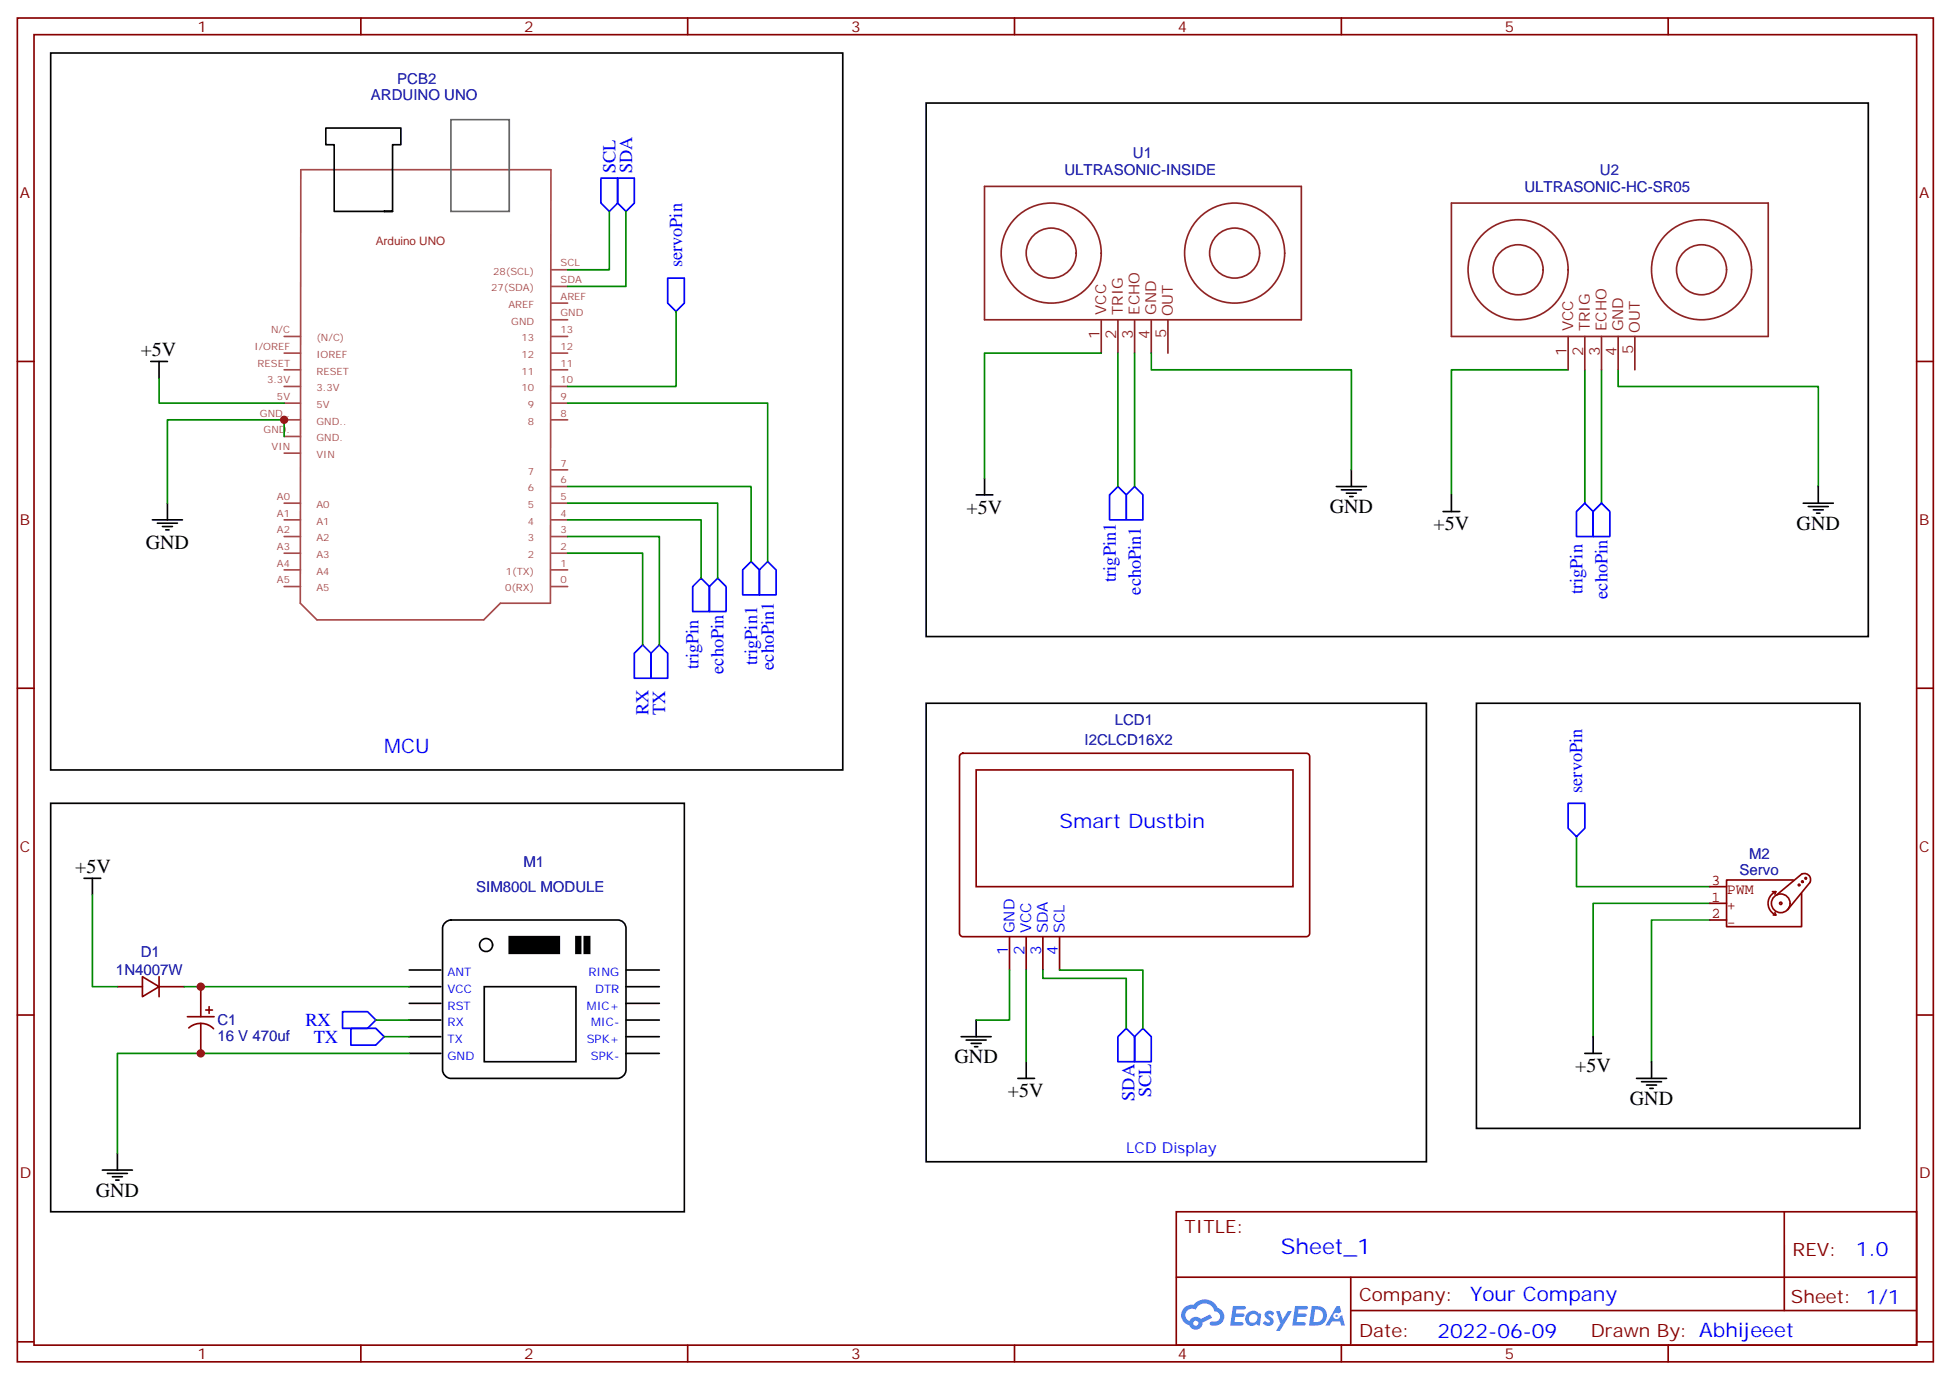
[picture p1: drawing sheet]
<svg xmlns="http://www.w3.org/2000/svg" width="413mm" height="292mm" viewBox="0 0 413 292" stroke-linecap="round" stroke-linejoin="round" font-family="sans-serif">
<g fill="none" stroke="#870000" stroke-width=".35">
<path d="M3.7 3.8h405.3v284.3h-405.3zM7.2 7.3h398.3v277.3h-398.3zM76.3 3.8v3.5M145.5 3.8v3.5M214.6 3.8v3.5M283.8 3.8v3.5M352.9 3.8v3.5M3.7 76.5h3.5M405.5 76.5h3.5M3.7 145.6h3.5M405.5 145.6h3.5M3.7 214.8h3.5"/>
<path d="M405.5 214.8h3.5M248.8 256.4h156.7v28.2h-156.7zM377.5 256.4v20.9M248.9 270.2h156.5M285.8 277.3h119.6M285.8 270.2v14.2M3.7 283.9h3.5M76.3 284.6v3.5M145.5 284.6v3.5M214.6 284.6v3.5M283.8 284.6v3.5M352.9 284.6v3.5"/>
<path d="M405.5 283.9h3.5"/>
</g>
<g fill="#5487ff">
<path d="M267.8 277.6a1.22 1.22 0 0 1 1.8 .2l-.4 .6a.47 .47 0 0 0-.4-.4 .47 .47 0 0 0-.5 .2l.1 .1a1.55 1.55 0 0 1 1 1.5 1.34 1.34 0 0 1-2.3 .2l.5-.6 .7 .5a.29 .29 0 0 0 .4-.3 .29 .29 0 0 0-.3-.3 1.04 1.04 0 0 1-.6-1.7z"/>
<path d="M260.8 276.3h2.1a.43 .43 0 0 1 .5 .1 .43 .43 0 0 1 .1 .5l-.3 .2h-1.6l-.2 .8h1.6a.37 .37 0 0 1 .3 .4 .37 .37 0 0 1-.4 .4h-1.6l-.1 1.1h1.3a.43 .43 0 0 1 .4 0 .43 .43 0 0 1 .1 .5l-.3 .2h-2.5z"/>
<path d="M274 276.3h2.1a.43 .43 0 0 1 .5 .1 .43 .43 0 0 1 .1 .5l-.4 .2h-1.6l-.1 .8h1.5a.37 .37 0 0 1 .3 .4 .37 .37 0 0 1-.3 .4h-1.6l-.2 1.1h1.3a.43 .43 0 0 1 .5 0 .43 .43 0 0 1 .1 .5l-.3 .2h-2.5z"/>
<path d="M282.7 276.3h.7l.4 1.3-.6 .3a.69 .69 0 0 0-1.1 .3 .69 .69 0 0 0 .5 .9 .69 .69 0 0 0 .9-.6l.4-.2 .6 2.2h-.8l-.2-.9h-1.7l-.5 .9h-.9z"/>
<path d="M270 277.4h.7l.7 1.8 1.1-1.8h.8l-2.5 4.2h-.9l1-1.5z"/>
<path d="M277.5 276.3l-.6 4.2h1.4a2.11 2.11 0 0 0 2.4-2.1 2.11 2.11 0 0 0-2.5-2.1zM278.2 277.1a1.39 1.39 0 0 1 1.7 1.4 1.39 1.39 0 0 1-1.8 1.3h-.2z"/>
<path d="M263.8 277.9a1.47 1.47 0 0 0-.1 2.1 1.47 1.47 0 0 0 2.1 .2l.7 .3 .3-2.3-.1-.3h-.5a1.49 1.49 0 0 0-2.4 0zM264.5 278.3a.92 .92 0 0 1 1.5 .5 .92 .92 0 0 1-1.2 1.1 .9 .9 0 0 1-.3-1.6z"/>
<path d="M250.6 276.7a2.18 2.18 0 0 0 1 3.7 1.44 1.44 0 0 0 1.7 .9 1.44 1.44 0 0 0 1.1-1.4l2-1.1-.4-.7-1.9 1a1.47 1.47 0 0 0-2.5 .4 1.39 1.39 0 0 1-.6-1.9 1.39 1.39 0 0 1 2-.5 2.08 2.08 0 0 1 2.1-1.3 2.08 2.08 0 0 1 1.8 1.7 1.07 1.07 0 0 1 1.2 1 1.07 1.07 0 0 1-1 1.1h-.6a.43 .43 0 0 0-.6 .4 .43 .43 0 0 0 .4 .5 2 2 0 0 0 2.5-1 2 2 0 0 0-.7-2.6l-.5-.2a2.98 2.98 0 0 0-5.1-.6l-1 .1zM252.4 280a.55 .55 0 0 1 1.1 0 .55 .55 0 0 1-1.1 0z"/>
<circle cx="282.8" cy="278.4" r=".26"/>
</g>
<g fill="none" stroke="#a64a4a" stroke-width=".35">
<path d="M63.6 35.9h53l-.2 91.7h-10.5l-3.6 3.6h-35.2l-3.6-3.6zM116.6 57.1h3.5M60.1 71.2h3.5M60.1 74.7h3.5M60.1 78.2h3.5M116.6 71.2h3.5M116.6 74.7h3.5M116.6 60.6h3.5M116.6 64.1h3.5M116.6 67.7h3.5M116.6 78.2h3.5M60.1 81.8h3.5"/>
<path d="M60.1 85.3h3.5M60.1 88.8h3.5M60.1 92.4h3.5M60.1 95.9h3.5M116.6 81.8h3.5M116.6 85.3h3.5M116.6 99.4h3.5M116.6 88.8h3.5M60.1 117.1h3.5M60.1 110h3.5M60.1 106.5h3.5M60.1 113.5h3.5"/>
<path d="M116.6 117.1h3.5M116.6 110h3.5M116.6 106.5h3.5M116.6 113.5h3.5M116.6 102.9h3.5M60.1 124.1h3.5M60.1 120.6h3.5M116.6 124.1h3.5M116.6 120.6h3.5"/>
</g>
<path d="M95.4 25.3h12.3v19.4h-12.3z" fill="none" stroke="#666" stroke-width=".35"/>
<g fill="none" stroke="#000" stroke-width=".35">
<path d="M10.7 11.2h167.6v151.7h-167.6zM195.9 21.8h199.4v112.9h-199.4zM81.3 44.7h-10.6v-14.1h-1.8v-3.5h15.9v3.5h-1.8v14.1h-1.7h1.7M31.9 76.5h3.5M33.7 76.5v3.5M285.9 99.4v3.5M32.2 110h6.4M33.3 110.7h4.2M34.4 111.4h2.1M35.1 112.1h.7M35.4 106.5v3.5M206.5 104.7h3.5"/>
<path d="M208.3 101.2v3.5M282.7 102.9h6.4M283.8 103.6h4.2M284.8 104.4h2.1M285.5 105.1h.7M305.3 108.2h3.5M307.1 104.7v3.5M381.5 106.5h6.3M382.6 107.2h4.2M383.6 107.9h2.1M384.3 108.6h.7M384.7 102.9v3.6"/>
<path d="M195.9 148.8h105.9v97h-105.9zM312.3 148.8h81.2v90h-81.2zM10.7 170h134.1v86.4h-134.1zM17.8 185.8h3.5M19.5 185.8v3.6M94.2 195.2l1.2-.5h35.3a1.76 1.76 0 0 1 1.7 1.7v30a1.89 1.89 0 0 1-1.7 1.8h-35.3a1.89 1.89 0 0 1-1.8-1.8v-30l.1-.4zM86.6 205.2h6.7M86.6 212.3h6.7M86.6 208.8h6.7M86.6 215.8h6.7M86.6 219.4h6.7M102.4 208.8h19.4v15.8h-19.4z"/>
<path d="M132.4 205.2h7.1M132.4 212.3h7.1M132.4 208.8h7.1M132.4 215.8h7.1M132.4 219.4h7.1M203.3 219.4h6.4M206.5 215.8v3.6M337 219.4v3.5M86.6 222.9h6.7M132.4 222.9h7.1M204.4 220.1h4.2M205.5 220.8h2.1"/>
<path d="M206.2 221.5h.7M215.3 228.2h3.6M217.1 224.6v3.6M335.3 222.9h3.5M346.2 228.2h6.4M347.3 228.9h4.2M348.3 229.6h2.1M349 230.3h.7M349.4 224.6v3.6M21.7 247.6h6.3M22.7 248.3h4.3M23.8 249h2.1"/>
<path d="M24.5 249.7h.7M24.8 244.1v3.5"/>
<circle cx="102.8" cy="200" r="1.38"/>
</g>
<path d="M107.7 198.2h10.6v3.5h-10.6zM121.8 198.2h1v3.5h-1zM123.6 198.2h1.1v3.5h-1.1z" fill="#000" stroke="#000" stroke-width=".35"/>
<g fill="none" stroke="#008700" stroke-width=".35">
<path d="M128.9 44.7v12.4h-8.8M132.4 44.7v15.9h-12.3M143 65.9v15.9h-22.9M233 74.7h-24.7v26.5M236.5 74.7v28.2M240 74.7v28.2M243.6 74.7v3.5h42.3v21.2M331.8 78.2h-24.7v26.5M335.3 78.2v28.3M338.8 78.2v28.3M342.3 78.2v3.6h42.4v21.1M33.7 80v5.3h26.4"/>
<path d="M60.1 92.4v-3.6h-24.7v17.7M120.1 85.3h42.3v33.5M120.1 113.5h19.4v23M120.1 117.1h15.9v19.4M120.1 110h28.2v12.3M120.1 106.5h31.7v15.8M120.1 102.9h38.8v15.9M333.5 177v10.6h28.2M19.5 189.4v19.4h5.3M361.7 194.7h-12.3v29.9M361.7 191.1h-24.7v28.3M38.9 208.8h47.7"/>
<path d="M79.5 215.8h7.1M81.3 219.4h5.3M213.6 205.2v10.6h-7.1M217.1 205.2v19.4M220.6 205.2v1.8h17.7v10.6M224.2 205.2h17.6v12.4M86.6 222.9h-61.8v21.2"/>
</g>
<g fill="none" stroke="#00f" stroke-width=".35">
<path d="M127.1 37.7h3.6v5.3l-1.8 1.7-1.8-1.7zM130.7 37.7h3.5v5.3l-1.8 1.7-1.7-1.7zM141.3 58.8h3.5v5.3l-1.8 1.8-1.7-1.8zM158.9 118.8l1.8 1.8v5.3h-3.6v-5.3zM162.4 118.8l1.8 1.8v5.3h-3.5v-5.3zM236.5 102.9l1.8 1.8v5.3h-3.6v-5.3zM240 102.9l1.8 1.8v5.3h-3.5v-5.3zM335.3 106.5l1.7 1.7v5.3h-3.5v-5.3zM337 108.2l1.8-1.7 1.8 1.7v5.3h-3.6zM136 136.5l1.7 1.7v5.3h-3.5v-5.3zM139.5 136.5l1.8 1.7v5.3h-3.6v-5.3zM148.3 122.3l1.8 1.8v5.3h-3.6v-5.3z"/>
<path d="M151.8 122.3l1.8 1.8v5.3h-3.5v-5.3zM331.8 170h3.5v5.3l-1.8 1.7-1.7-1.7zM72.5 214.1h5.3l1.7 1.7-1.7 1.8h-5.3zM74.2 217.6h5.3l1.8 1.8-1.8 1.7h-5.3zM238.3 217.6l1.7 1.8v5.2h-3.5v-5.2zM241.8 217.6l1.8 1.8v5.2h-3.6v-5.2z"/>
</g>
<g fill="none" stroke="#850000" stroke-width=".35">
<path d="M361.7 191.1h3.6M361.7 194.7h3.6M361.7 187.6h3.6M375 188.7h.7M375.5 193.1l.2 .5h-.6M375.7 188.7l-.2 .5M375.7 188.7a2.68 2.68 0 0 0-1.7 2.4 2.68 2.68 0 0 0 1.7 2.5M375.8 189.4l5.3-4.4a1.31 1.31 0 0 1 1.6 .2 1.31 1.31 0 0 1 .2 1.5l-4.8 5.8M377 191.1l-.3-.2-.2 .2 .2 .3 .2-.1M378.7 191.1a1.98 1.98 0 0 0-2.9-1.7 1.98 1.98 0 0 0-.1 3.4 1.98 1.98 0 0 0 3-1.5M379.4 186.2h-14.1v9.9h15.8v-7.1M380.8 187.3l-.2-.2-.2 .2 .3 .1"/>
<path d="M381.5 186.5l-.2-.1-.2 .1 .4 .2M382.2 185.8l-.2-.1-.2 .1 .4 .2"/>
</g>
<g fill="none" stroke="#8c2424" stroke-width=".35">
<path d="M208.3 39.4h67v28.3h-67zM307.1 43h67v28.2h-67zM233 67.7v7M236.5 67.7v7M240 67.7v7M243.6 67.7v7M247.1 67.7v7M331.8 71.2v7M335.3 71.2v7M338.8 71.2v7M342.3 71.2v7M345.9 71.2v7"/>
<circle cx="222.4" cy="53.6" r="10.6"/>
<circle cx="222.4" cy="53.6" r="5.3"/>
<circle cx="261.2" cy="53.6" r="10.6"/>
<circle cx="261.2" cy="53.6" r="5.3"/>
<circle cx="321.2" cy="57.1" r="10.6"/>
<circle cx="321.2" cy="57.1" r="5.3"/>
<circle cx="360" cy="57.1" r="10.6"/>
<circle cx="360" cy="57.1" r="5.3"/>
</g>
<g fill="none" stroke="#870000" stroke-width=".35">
<path d="M203.2 159.6l.5-.2h72.7a.71 .71 0 0 1 .7 .7v37.4a.76 .76 0 0 1-.7 .7h-72.7a.76 .76 0 0 1-.7-.7v-37.4zM206.5 162.9h67v24.7h-67zM213.6 198.2v7M217.1 198.2v7M220.6 198.2v7M224.2 198.2v7M24.8 208.8h5.3M30.1 206.7l3.6 2.1-3.6 2.1zM33.7 208.8h5.2M33.7 206.7v4.2M39.7 215.1h5.6M39.9 217.5a3.8 3.8 0 0 1 5.3 .2"/>
<path d="M42.5 208.8v6.3M42.5 216.5v6.4M43.5 213.7h1.4M44.2 213v1.4"/>
</g>
<g fill="#c00">
<circle cx="42.5" cy="208.8" r=".88"/>
<circle cx="60.1" cy="88.8" r=".88"/>
<circle cx="42.5" cy="222.9" r=".88"/>
</g>
<text font-size="4.6" fill="#00f" x="270.9" y="265.4">Sheet_1</text>
<g font-size="4.2">
<text x="29.8" y="75.3">+5V</text>
<text x="204.5" y="108.7">+5V</text>
<text x="281.3" y="108.6">GND</text>
<text x="303.3" y="112.2">+5V</text>
<text x="380.1" y="112.1">GND</text>
<text x="30.8" y="116.1">GND</text>
<text x="15.9" y="184.7">+5V</text>
<text x="201.9" y="225">GND</text>
<text x="333.3" y="226.9">+5V</text>
<text x="213.2" y="232.1">+5V</text>
<text x="344.8" y="233.8">GND</text>
<text x="20.2" y="253.2">GND</text>
</g>
<g font-size="4.2" fill="#00f">
<text x="81.3" y="159.4">MCU</text>
<text x="224.2" y="175.3">Smart Dustbin</text>
<text x="392.6" y="265.7">1.0</text>
<text x="311" y="275.2">Your Company</text>
<text x="304.1" y="283">2022-06-09</text>
</g>
<g font-size="3.9" fill="#00f">
<text x="130.2" y="36.7" transform="rotate(-90 130.2 36.7)">SCL</text>
<text x="133.7" y="36.7" transform="rotate(-90 133.7 36.7)">SDA</text>
<text x="144.3" y="56.6" transform="rotate(-90 144.3 56.6)">servoPin</text>
<text x="236" y="123.1" transform="rotate(-90 236 123.1)">trigPin1</text>
<text x="241.3" y="125.8" transform="rotate(-90 241.3 125.8)">echoPin1</text>
<text x="334.8" y="125.7" transform="rotate(-90 334.8 125.7)">trigPin</text>
<text x="340.1" y="126.7" transform="rotate(-90 340.1 126.7)">echoPin</text>
<text x="147.8" y="141.6" transform="rotate(-90 147.8 141.6)">trigPin</text>
<text x="153.1" y="142.6" transform="rotate(-90 153.1 142.6)">echoPin</text>
<text x="160.2" y="140.8" transform="rotate(-90 160.2 140.8)">trigPin1</text>
<text x="163.7" y="141.7" transform="rotate(-90 163.7 141.7)">echoPin1</text>
<text x="137.2" y="151.4" transform="rotate(-90 137.2 151.4)">RX</text>
<text x="140.7" y="151.4" transform="rotate(-90 140.7 151.4)">TX</text>
<text x="334.8" y="167.8" transform="rotate(-90 334.8 167.8)">servoPin</text>
<text x="64.6" y="217.1">RX</text>
<text x="66.4" y="220.6">TX</text>
<text x="240" y="232.9" transform="rotate(-90 240 232.9)">SDA</text>
<text x="243.6" y="232.2" transform="rotate(-90 243.6 232.2)">SCL</text>
</g>
<g font-size="3.9" fill="#800">
<text x="250.6" y="261">TITLE:</text>
<text x="379.2" y="265.7">REV:</text>
<text x="287.5" y="275.2">Company:</text>
<text x="378.9" y="275.8">Sheet: 1/1</text>
<text x="287.5" y="282.9">Date:</text>
<text x="336.6" y="282.9">Drawn By: Abhijeeet</text>
</g>
<g font-size="3.2" fill="#800">
<text x="41.8" y="6.8">1</text>
<text x="110.9" y="6.8">2</text>
<text x="180.1" y="6.8">3</text>
<text x="249.2" y="6.8">4</text>
<text x="318.3" y="6.8">5</text>
<text x="4.2" y="41.9">A</text>
<text x="406" y="41.9">A</text>
<text x="4.2" y="111.1">B</text>
<text x="406" y="111.1">B</text>
<text x="4.2" y="180.2">C</text>
<text x="406" y="180.2">C</text>
<text x="4.2" y="249.3">D</text>
<text x="406" y="249.3">D</text>
<text x="41.8" y="287.6">1</text>
<text x="110.9" y="287.6">2</text>
<text x="180.1" y="287.6">3</text>
<text x="249.2" y="287.6">4</text>
<text x="318.3" y="287.6">5</text>
</g>
<g font-size="3.2" fill="#000080">
<text x="84" y="17.7">PCB2</text>
<text x="78.5" y="21.2">ARDUINO UNO</text>
<text x="239.7" y="33.5">U1</text>
<text x="225.2" y="37">ULTRASONIC-INSIDE</text>
<text x="322.5" y="40.6">ULTRASONIC-HC-SR05</text>
<text x="338.5" y="37">U2</text>
<text x="235.8" y="153.5">LCD1</text>
<text x="229.4" y="157.6">I2CLCD16X2</text>
<text x="110.7" y="183.4">M1</text>
<text x="368" y="185.2">Servo</text>
<text x="370" y="181.8">M2</text>
<text x="100.7" y="188.7">SIM800L MODULE</text>
<text x="29.8" y="202.5">D1</text>
<text x="24.5" y="206.4">1N4007W</text>
<text x="46" y="220.2">16 V 470uf</text>
<text x="46" y="217">C1</text>
</g>
<g font-size="3.2" fill="#8d2323">
<text x="232.6" y="71.8" transform="rotate(-90 232.6 71.8)">1</text>
<text x="234" y="66.6" transform="rotate(-90 234 66.6)">VCC</text>
<text x="236.1" y="71.8" transform="rotate(-90 236.1 71.8)">2</text>
<text x="237.6" y="66.6" transform="rotate(-90 237.6 66.6)">TRIG</text>
<text x="239.7" y="71.8" transform="rotate(-90 239.7 71.8)">3</text>
<text x="241.1" y="66.6" transform="rotate(-90 241.1 66.6)">ECHO</text>
<text x="243.2" y="71.8" transform="rotate(-90 243.2 71.8)">4</text>
<text x="244.6" y="66.6" transform="rotate(-90 244.6 66.6)">GND</text>
<text x="246.7" y="71.4" transform="rotate(-90 246.7 71.4)">5</text>
<text x="248.1" y="67" transform="rotate(-90 248.1 67)">OUT</text>
<text x="332.8" y="70.1" transform="rotate(-90 332.8 70.1)">VCC</text>
<text x="336.3" y="70.1" transform="rotate(-90 336.3 70.1)">TRIG</text>
<text x="339.9" y="70.1" transform="rotate(-90 339.9 70.1)">ECHO</text>
<text x="343.4" y="70.1" transform="rotate(-90 343.4 70.1)">GND</text>
<text x="346.9" y="70.5" transform="rotate(-90 346.9 70.5)">OUT</text>
<text x="331.4" y="75.3" transform="rotate(-90 331.4 75.3)">1</text>
<text x="334.9" y="75.3" transform="rotate(-90 334.9 75.3)">2</text>
<text x="338.5" y="75.3" transform="rotate(-90 338.5 75.3)">3</text>
<text x="342" y="75.3" transform="rotate(-90 342 75.3)">4</text>
<text x="345.5" y="75" transform="rotate(-90 345.5 75)">5</text>
</g>
<g font-size="3.2" fill="#840000">
<text x="362.1" y="190.8">1</text>
<text x="362.1" y="187.3">3</text>
<text x="365.3" y="189.1">PWM</text>
<text x="362.1" y="194.3">2</text>
<text x="365.3" y="192.6">+</text>
<text x="365.3" y="196.2">-</text>
</g>
<g font-size="3.2" fill="#00f">
<text x="214.6" y="197.5" transform="rotate(-90 214.6 197.5)">GND</text>
<text x="218.2" y="197.5" transform="rotate(-90 218.2 197.5)">VCC</text>
<text x="221.7" y="197.5" transform="rotate(-90 221.7 197.5)">SDA</text>
<text x="225.2" y="197.5" transform="rotate(-90 225.2 197.5)">SCL</text>
<text x="213.2" y="202" transform="rotate(-90 213.2 202)">1</text>
<text x="216.7" y="202" transform="rotate(-90 216.7 202)">2</text>
<text x="220.3" y="202" transform="rotate(-90 220.3 202)">3</text>
<text x="223.8" y="202" transform="rotate(-90 223.8 202)">4</text>
<text x="238.3" y="244.1">LCD Display</text>
</g>
<text font-size="2.5" fill="#c30" x="79.5" y="51.8">Arduino UNO</text>
<g font-size="2.5" fill="#00f">
<text x="94.7" y="206.6">ANT</text>
<text x="124.5" y="206.6">RING</text>
<text x="94.7" y="210.1">VCC</text>
<text x="94.7" y="213.6">RST</text>
<text x="124.2" y="213.6">MIC+</text>
<text x="125.9" y="210.1">DTR</text>
<text x="94.7" y="217.2">RX</text>
<text x="94.7" y="220.7">TX</text>
<text x="124.1" y="220.7">SPK+</text>
<text x="125.1" y="217.2">MIC-</text>
<text x="94.7" y="224.2">GND</text>
<text x="125" y="224.2">SPK-</text>
</g>
<g font-size="2.1" fill="#a54b4b">
<text x="104.3" y="58.1">28(SCL)</text>
<text x="118.6" y="59.9">SDA</text>
<text x="118.6" y="56.4">SCL</text>
<text x="103.9" y="61.6">27(SDA)</text>
<text x="107.6" y="65.2">AREF</text>
<text x="118.6" y="63.4">AREF</text>
<text x="57.4" y="70.5">N/C</text>
<text x="108.2" y="68.7">GND</text>
<text x="118.6" y="70.5">13</text>
<text x="118.6" y="67">GND</text>
<text x="53.9" y="74">I/OREF</text>
<text x="54.5" y="77.6">RESET</text>
<text x="66.9" y="72.2">(N/C)</text>
<text x="66.9" y="75.8">IOREF</text>
<text x="110.3" y="75.8">12</text>
<text x="110.3" y="72.2">13</text>
<text x="118.6" y="74">12</text>
<text x="118.6" y="77.6">11</text>
<text x="56.5" y="81.1">3.3V</text>
<text x="66.9" y="82.8">3.3V</text>
<text x="66.9" y="79.3">RESET</text>
<text x="110.3" y="82.8">10</text>
<text x="110.3" y="79.3">11</text>
<text x="118.6" y="81.1">10</text>
<text x="55" y="88.1">GND..</text>
<text x="58.6" y="84.6">5V</text>
<text x="66.9" y="86.3">5V</text>
<text x="66.9" y="89.9">GND..</text>
<text x="111.7" y="89.9">8</text>
<text x="111.7" y="86.3">9</text>
<text x="118.6" y="88.1">8</text>
<text x="118.6" y="84.6">9</text>
<text x="55.8" y="91.7">GND.</text>
<text x="57.5" y="95.2">VIN</text>
<text x="66.9" y="93.4">GND.</text>
<text x="66.9" y="96.9">VIN</text>
<text x="111.7" y="100.5">7</text>
<text x="118.6" y="98.7">7</text>
<text x="58.6" y="105.8">A0</text>
<text x="66.9" y="107.5">A0</text>
<text x="111.7" y="107.5">5</text>
<text x="111.7" y="104">6</text>
<text x="118.6" y="105.8">5</text>
<text x="118.6" y="102.2">6</text>
<text x="58.6" y="109.3">A1</text>
<text x="58.6" y="112.8">A2</text>
<text x="66.9" y="111">A1</text>
<text x="111.7" y="111">4</text>
<text x="118.6" y="109.3">4</text>
<text x="118.6" y="112.8">3</text>
<text x="58.6" y="116.4">A3</text>
<text x="58.6" y="119.9">A4</text>
<text x="66.9" y="114.6">A2</text>
<text x="66.9" y="118.1">A3</text>
<text x="111.7" y="118.1">2</text>
<text x="111.7" y="114.6">3</text>
<text x="118.6" y="119.9">1</text>
<text x="118.6" y="116.4">2</text>
<text x="58.6" y="123.4">A5</text>
<text x="66.9" y="121.6">A4</text>
<text x="66.9" y="125.1">A5</text>
<text x="106.8" y="125.1">0(RX)</text>
<text x="107" y="121.6">1(TX)</text>
<text x="118.6" y="123.4">0</text>
</g>
</svg>
